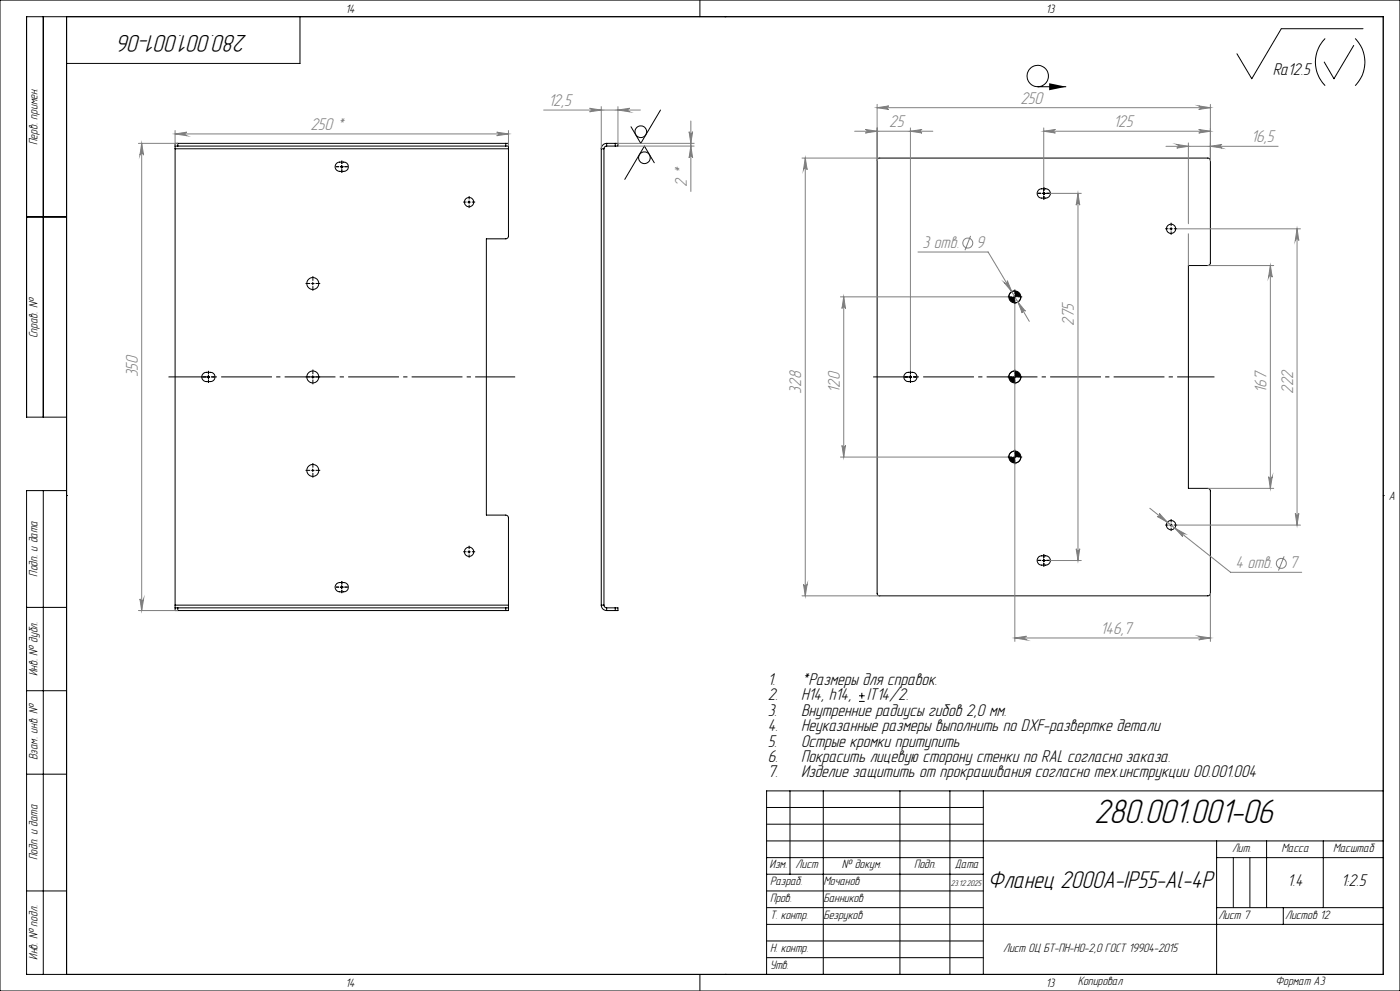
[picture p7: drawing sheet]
<svg xmlns="http://www.w3.org/2000/svg" width="420mm" height="297mm" viewBox="0 0 420 297" stroke-linecap="round" stroke-linejoin="round" font-family="sans-serif">
<g fill="none" stroke="#000" stroke-width=".3">
<path d="M0 0h420v297h-420zM13 5v120M20 5v287M90 5v14h-70M210 0v5M217.5 5h.1M397.5 11.5a10 10 0 0 0 0 14.2M406.1 13.6l-5.9 10-2.9-5M406.5 11.5a10 10 0 0 1 0 14.2M408.9 8.6h-24.5l-8.9 15-4.4-7.5M198.2 33l-6 10-2.9-5M311.3 26h8.6"/>
<path d="M52.5 43.8h.8M52.5 43.8v.8M52.5 44.6v136.8M52.5 44.6h100M53.3 43h-.8v.8M53.3 43v.8M53.3 43h98.4M53.3 43.8h98.4M101 48.9a2.69 2.69 0 0 1 3.4 .4 1.38 1.38 0 0 1-1.3 2.1 2.09 2.09 0 0 1-2.4-.7 1.4 1.4 0 0 1 .3-1.8zM102.1 50h.8M102.5 49.6v.8M151.7 43h.8v.8"/>
<path d="M151.7 43.8h.8M151.7 43v.8M152.5 43.8v.8M152.5 44.6v26.3l-.6 .7h-6v82.8h5.8l.6 .2 .2 .4v26.4M180.4 44.6h.8M180.4 44.6v136.8M181.2 44.6v136.8M182 43.8l-.5 .1-.3 .7M182 43a1.69 1.69 0 0 0-1.6 1.6M182 43h2.6M182 43.8h2.6M182 43v.8"/>
<path d="M184.6 43h.8v.8h-.8M184.6 43v.8M196.3 48.8l-3-5-5.9 10M263.3 47.6l.5-.2h98.5a.73 .73 0 0 1 .8 .8v30.6a.78 .78 0 0 1-.8 .8h-5.8v66.8h5.8a.78 .78 0 0 1 .8 .8v30.6a.73 .73 0 0 1-.8 .8h-98.4a.73 .73 0 0 1-.8-.8v-129.8zM311.6 56.9a2.65 2.65 0 0 1 3.3 .4 1.39 1.39 0 0 1-1.2 2.1h-1.2a1.41 1.41 0 0 1-1.3-1 1.41 1.41 0 0 1 .4-1.5zM312.7 58h.8M313.1 57.6v.8M8 65h12M140.3 60.6h.8M140.7 60.2v.8M350.9 68.6h.8M351.3 68.2v.8"/>
<path d="M93.5 85h.8M93.8 84.6v.8M304.1 89h.7M304.4 87.2l-.7 .1-.7 .5-.4 1.2M304.4 88.6v.8M306.2 89l-.3 1.1-.7 .5-.8 .2M61 111.9a2.69 2.69 0 0 1 3.3 .4 1.39 1.39 0 0 1-1.2 2.1h-1.2a1.4 1.4 0 0 1-1.3-1 1.4 1.4 0 0 1 .4-1.5zM62.1 113h.8M62.5 112.6v.8M93.5 113h.8M93.8 112.6v.8M271.6 111.9a2.62 2.62 0 0 1 3.3 .4 1.39 1.39 0 0 1-1.2 2.1h-1.2a1.4 1.4 0 0 1-1.3-1 1.4 1.4 0 0 1 .4-1.5z"/>
<path d="M272.7 113h.8M273.1 112.6v.8M304.1 113h.7M304.4 111.2l-.6 .1-.6 .4-.6 1.3M304.4 112.6v.8M306.2 113l-.5 1.3-1.3 .5M20 125h-12v-120h407v287h-407v-145h12M304.1 137h.7M304.4 135.2l-1.1 .4-.5 .6-.2 .8M304.4 136.6v.8M306.2 137l-.3 1.1-.7 .5-.8 .2M13 147v145"/>
<path d="M20 148.5h.1M93.5 141h.8M93.8 140.6v.8M350.9 157.4h.8M351.3 157v.8M415 148.5h.1M101 174.9a2.69 2.69 0 0 1 3.4 .4 1.39 1.39 0 0 1-1.3 2.1h-1.2a1.4 1.4 0 0 1-1.3-1 1.4 1.4 0 0 1 .4-1.5zM102.1 176h.8M102.5 175.6v.8M140.3 165.4h.8M140.7 165v.8M311.6 166.9a2.65 2.65 0 0 1 3.3 .4 1.39 1.39 0 0 1-1.2 2.1h-1.2a1.41 1.41 0 0 1-1.3-1 1.41 1.41 0 0 1 .4-1.5z"/>
<path d="M312.7 168h.8M313.1 167.6v.8M8 182h12M52.5 182.2v.8h.8M52.5 182.2h.8M52.5 181.4v.8M52.5 181.4h100M53.3 183h98.4M53.3 182.2v.8M53.3 182.2h98.4M151.7 182.2h.8M151.7 182.2v.8"/>
<path d="M152.5 182.2v.8h-.8M152.5 181.4v.8M180.4 181.4a1.63 1.63 0 0 0 1.6 1.6M180.4 181.4h.8M181.2 181.4l.3 .6 .5 .2M182 183h2.6M182 182.2h2.6M182 182.2v.8M184.6 182.2h.8v.8h-.8M184.6 182.2v.8M8 207h12M257.7 210.2h1.7"/>
<path d="M257.7 208.5h1.7M258.6 207.6v1.8M8 232h12M237 237v25M247 237v55M270 237v55M285 237v55M295 237v55M415 237h-185v55M230 242h65M230 247h65M230 252h185"/>
<path d="M230 257h65M365 252v40M365 257h50M370 257v15M375 257v15M380 252v20M397 252v20M8 267h12M230 267h65M230 272h65M230 277h185M230 262h65"/>
<path d="M365 272h50M385 272v5M210 292v5M217.5 292h.1M230 282h65M230 287h65"/>
<circle cx="192.2" cy="39.5" r="1.75"/>
<circle cx="311.3" cy="22.8" r="3.2"/>
<circle cx="193.3" cy="47.3" r="1.76"/>
<circle cx="140.7" cy="60.6" r="1.41"/>
<circle cx="351.3" cy="68.6" r="1.39"/>
<circle cx="93.8" cy="85" r="1.8"/>
<circle cx="304.4" cy="89" r="1.8"/>
<circle cx="93.8" cy="113" r="1.8"/>
<circle cx="304.4" cy="113" r="1.8"/>
<circle cx="304.4" cy="137" r="1.8"/>
<circle cx="93.8" cy="141" r="1.8"/>
<circle cx="351.3" cy="157.4" r="1.4"/>
<circle cx="140.7" cy="165.4" r="1.4"/>
</g>
<g fill="none" stroke="#808080" stroke-width=".3">
<path d="M52.5 39.1v4.7M149 39.6l3.5 .5-3.5 .6a.53 .53 0 0 0 .5-.6 .53 .53 0 0 0-.5-.5zM152.5 39.1v4.7M163.1 33h29M176.9 32.5l3.5 .5-3.5 .5a.53 .53 0 0 0 .5-.5 .53 .53 0 0 0-.5-.5zM180.4 32v12.6M185.4 33l3.5-.5a.53 .53 0 0 0-.5 .5 .53 .53 0 0 0 .5 .5zM185.4 32v11h22.8M206.7 39.5a.53 .53 0 0 0 .6 .5 .53 .53 0 0 0 .5-.5l-.5 3.5zM207.3 36.3v21.1M256.4 39.3h23.5M259.6 38.8l3.5 .5-3.5 .6a.53 .53 0 0 0 .5-.6 .53 .53 0 0 0-.5-.5z"/>
<path d="M263.1 32.3l3.5-.6a.53 .53 0 0 0-.5 .6 .53 .53 0 0 0 .5 .5zM263.1 31.3v16.9M263.1 32.3h100M273.1 39.3l3.5-.5a.53 .53 0 0 0-.5 .5 .53 .53 0 0 0 .5 .6zM273.1 38.3v72.9M313.1 39.3l3.5-.5a.53 .53 0 0 0-.5 .5 .53 .53 0 0 0 .5 .6zM313.1 38.3v17.9M313.1 39.3h50M359.6 38.8l3.5 .5-3.5 .6a.53 .53 0 0 0 .5-.6 .53 .53 0 0 0-.5-.5zM359.6 31.7l3.5 .6-3.5 .5a.53 .53 0 0 0 .5-.5 .53 .53 0 0 0-.5-.6zM363.1 31.3v16.9M41.5 43h11.8"/>
<path d="M42.5 43l.6 3.5a.55 .55 0 0 0-.6-.5 .55 .55 0 0 0-.5 .5zM42.5 43v140M52.5 40.1l3.5-.5a.53 .53 0 0 0-.5 .5 .53 .53 0 0 0 .5 .6zM52.5 40.1h100M185.4 43.8h22.8M207.3 43.8l.5 3.5a.53 .53 0 0 0-.5-.5 .53 .53 0 0 0-.6 .5zM240.6 47.4h23.3M241.6 47.4l.5 3.5a.55 .55 0 0 0-.5-.5 .55 .55 0 0 0-.5 .5zM241.6 47.4v131.2M314.9 58h9.5M323.4 58l.5 3.5a.53 .53 0 0 0-.5-.6 .53 .53 0 0 0-.5 .6zM323.4 58v110"/>
<path d="M349.8 43.8h33.6M353 43.3l3.5 .5-3.5 .6a.55 .55 0 0 0 .5-.6 .55 .55 0 0 0-.5-.5zM356.5 42.8v24.3M363.1 43.8l3.5-.5a.55 .55 0 0 0-.5 .5 .55 .55 0 0 0 .5 .6zM275.4 75.5h21l12.4 20.8M291.2 70.7l-1.7 4.3M353.1 68.6h37M356.5 70.1v9.4M362.3 79.6h19.8M381.1 79.6l.6 3.5a.55 .55 0 0 0-.6-.5 .55 .55 0 0 0-.5 .5zM381.1 79.6v66.8M389.1 68.6l.5 3.5a.53 .53 0 0 0-.5-.5 .53 .53 0 0 0-.5 .5z"/>
<path d="M389.1 68.6v88.8M252.1 89h50.1M253.1 89l.5 3.5a.53 .53 0 0 0-.5-.5 .53 .53 0 0 0-.5 .5zM253.1 89v48M301.3 84.7a.54 .54 0 0 0 .7 .2 .54 .54 0 0 0 .2-.8l1.3 3.3zM304.4 91.2v101M305.4 90.5l2.2 2.8a.55 .55 0 0 0-.7-.2 .55 .55 0 0 0-.2 .7zM252.1 137h50.1M252.6 133.5a.53 .53 0 0 0 .5 .5 .53 .53 0 0 0 .5-.5l-.5 3.5zM344.9 152.3l24.3 19.2h21.3M347.8 153.9l2.4 2.6-3.1-1.7a.54 .54 0 0 0 .8-.1 .54 .54 0 0 0-.1-.8zM352.4 158.3l3.1 1.7a.54 .54 0 0 0-.7 .1 .54 .54 0 0 0 0 .7z"/>
<path d="M353.1 157.4h37M362.3 146.4h19.8M380.6 142.9a.55 .55 0 0 0 .5 .5 .55 .55 0 0 0 .6-.5l-.6 3.5zM388.6 153.9a.53 .53 0 0 0 .5 .5 .53 .53 0 0 0 .5-.5l-.5 3.5zM42 179.5a.55 .55 0 0 0 .5 .5 .55 .55 0 0 0 .6-.5l-.6 3.5zM240.6 178.6h23.3M241.1 175.1a.55 .55 0 0 0 .5 .5 .55 .55 0 0 0 .5-.5l-.5 3.5zM314.9 168h9.5M322.9 164.5a.53 .53 0 0 0 .5 .5 .53 .53 0 0 0 .5-.5l-.5 3.5zM363.1 177.8v14.4M385.2 166.7l-1.7 4.3M41.5 183h11.8"/>
<path d="M304.4 191.2l3.5-.5a.55 .55 0 0 0-.5 .5 .55 .55 0 0 0 .5 .6zM304.4 191.2h58.7M359.6 190.7l3.5 .5-3.5 .6a.55 .55 0 0 0 .5-.6 .55 .55 0 0 0-.5-.5z"/>
<circle cx="290.3" cy="72.8" r="1.49"/>
<circle cx="384.4" cy="168.8" r="1.51"/>
</g>
<g fill="#000">
<path d="M314.7 24.9l5.2 1.1-5.2 1.1z"/>
<path d="M302.6 137l.4 1.1 .7 .5 .7 .2v-1.8zM304.4 135.2v1.8h1.8l-.1-.8-.5-.6zM302.6 113l.6 1.3 1.2 .5v-1.8zM304.4 111.2v1.8h1.8l-.5-1.3-.7-.4zM302.6 89l.4 1.1 .7 .5 .7 .2v-1.8zM304.4 87.2v1.8h1.8l-.3-1.2-.7-.5z"/>
</g>
<path d="M154.5 113h-104" fill="none" stroke="#000" stroke-width=".3" stroke-dasharray="15.2 1.3 1.3 1.3" stroke-dashoffset="3.2" stroke-linecap="butt"/>
<g fill="none" stroke="#000" stroke-width=".3" stroke-dasharray="15.2 1.3 1.3 1.3" stroke-linecap="butt">
<path d="M101.7 50h-1M102.5 49.2v-1M102.5 50.8v1M103.3 50h1M140.7 59.8v-1M312.3 58h-1M313.1 57.2v-1M313.1 58.8v1M313.9 58h1M139.9 60.6h-1M140.7 61.4v1M141.5 60.6h1"/>
<path d="M350.5 68.6h-1M351.3 67.8v-1M351.3 69.4v1M352.1 68.6h1M93.1 85h-1.4M93.9 84.2v-1.4M93.9 85.8v1.4M94.7 85h1.4M303.7 89h-1.4M304.5 88.2v-1.4M304.5 89.8v1.4M305.3 89h1.4"/>
<path d="M61.7 113h-1M62.5 112.2v-1M62.5 113.8v1M63.3 113h1M93.1 113h-1.4M93.9 112.2v-1.4M93.9 113.8v1.4M94.7 113h1.4M272.3 113h-1M273.1 112.2v-1M273.1 113.8v1M273.9 113h1"/>
<path d="M303.7 113h-1.4M304.5 112.2v-1.4M304.5 113.8v1.4M305.3 113h1.4M303.7 137h-1.4M304.5 136.2v-1.4M304.5 137.8v1.4M305.3 137h1.4M93.1 141h-1.4M93.9 140.2v-1.4M93.9 141.8v1.4M94.7 141h1.4"/>
<path d="M350.5 157.4h-1M351.3 156.6v-1M351.3 158.2v1M352.1 157.4h1M101.7 176h-1M102.5 175.2v-1M102.5 176.8v1M103.3 176h1M139.9 165.4h-1M140.7 164.6v-1M140.7 166.2v1M141.5 165.4h1"/>
<path d="M312.3 168h-1M313.1 167.2v-1M313.1 168.8v1M313.9 168h1"/>
</g>
<path d="M261.9 113h102.4" fill="none" stroke="#000" stroke-width=".3" stroke-dasharray="15.2 1.3 1.3 1.3" stroke-dashoffset="4" stroke-linecap="butt"/>
<g fill="#808080">
<path d="M359.6 190.7l3.5 .5-3.5 .6a.55 .55 0 0 0 .5-.6 .55 .55 0 0 0-.5-.5zM304.4 191.2l3.5-.5a.55 .55 0 0 0-.5 .5 .55 .55 0 0 0 .5 .6z"/>
<path d="M353 43.3l3.5 .5-3.5 .6a.55 .55 0 0 0 .5-.6 .55 .55 0 0 0-.5-.5zM363.1 43.8l3.5-.5a.55 .55 0 0 0-.5 .5 .55 .55 0 0 0 .5 .6zM305.4 90.5l1.3 3.3a.55 .55 0 0 1 .2-.7 .55 .55 0 0 1 .7 .2zM301.3 84.7l2.2 2.7-1.3-3.3a.54 .54 0 0 1-.2 .8 .54 .54 0 0 1-.7-.2zM347.8 153.9a.54 .54 0 0 1 .1 .8 .54 .54 0 0 1-.8 .1l3.1 1.7zM352.4 158.3l2.4 2.5a.54 .54 0 0 1 0-.7 .54 .54 0 0 1 .7-.1z"/>
<path d="M176.9 32.5l3.5 .5-3.5 .5a.53 .53 0 0 0 .5-.5 .53 .53 0 0 0-.5-.5zM185.4 33l3.5-.5a.53 .53 0 0 0-.5 .5 .53 .53 0 0 0 .5 .5z"/>
<path d="M313.1 39.3l3.5-.5a.53 .53 0 0 0-.5 .5 .53 .53 0 0 0 .5 .6zM359.6 38.8l3.5 .5-3.5 .6a.53 .53 0 0 0 .5-.6 .53 .53 0 0 0-.5-.5z"/>
<path d="M52.5 40.1l3.5-.5a.53 .53 0 0 0-.5 .5 .53 .53 0 0 0 .5 .6zM149 39.6l3.5 .5-3.5 .6a.53 .53 0 0 0 .5-.6 .53 .53 0 0 0-.5-.5z"/>
<path d="M207.3 43.8l.5 3.5a.53 .53 0 0 0-.5-.5 .53 .53 0 0 0-.6 .5zM206.7 39.5a.53 .53 0 0 0 .6 .5 .53 .53 0 0 0 .5-.5l-.5 3.5z"/>
<path d="M241.1 175.1a.55 .55 0 0 0 .5 .5 .55 .55 0 0 0 .5-.5l-.5 3.5zM241.6 47.4l.5 3.5a.55 .55 0 0 0-.5-.5 .55 .55 0 0 0-.5 .5z"/>
<path d="M388.6 153.9a.53 .53 0 0 0 .5 .5 .53 .53 0 0 0 .5-.5l-.5 3.5zM389.1 68.6l.5 3.5a.53 .53 0 0 0-.5-.5 .53 .53 0 0 0-.5 .5zM252.6 133.5a.53 .53 0 0 0 .5 .5 .53 .53 0 0 0 .5-.5l-.5 3.5zM253.1 89l.5 3.5a.53 .53 0 0 0-.5-.5 .53 .53 0 0 0-.5 .5z"/>
<path d="M380.6 142.9a.55 .55 0 0 0 .5 .5 .55 .55 0 0 0 .6-.5l-.6 3.5zM381.1 79.6l.6 3.5a.55 .55 0 0 0-.6-.5 .55 .55 0 0 0-.5 .5z"/>
<path d="M323.4 58l.5 3.5a.53 .53 0 0 0-.5-.6 .53 .53 0 0 0-.5 .6zM322.9 164.5a.53 .53 0 0 0 .5 .5 .53 .53 0 0 0 .5-.5l-.5 3.5z"/>
<path d="M42 179.5a.55 .55 0 0 0 .5 .5 .55 .55 0 0 0 .6-.5l-.6 3.5zM42.5 43l.6 3.5a.55 .55 0 0 0-.6-.5 .55 .55 0 0 0-.5 .5z"/>
<path d="M263.1 32.3l3.5-.6a.53 .53 0 0 0-.5 .6 .53 .53 0 0 0 .5 .5zM359.6 31.7l3.5 .6-3.5 .5a.53 .53 0 0 0 .5-.5 .53 .53 0 0 0-.5-.6zM259.6 38.8l3.5 .5-3.5 .6a.53 .53 0 0 0 .5-.6 .53 .53 0 0 0-.5-.5zM273.1 39.3l3.5-.5a.53 .53 0 0 0-.5 .5 .53 .53 0 0 0 .5 .6z"/>
</g>
<text font-size="10.5" x="328.2" y="246.6">280.001.001-06</text>
<g font-size="7.5">
<text x="74.1" y="10.5" transform="rotate(-180 74.1 10.5)">280.001.001-06</text>
<text x="296.4" y="266.1">Фланец 2000А-IP55-Al-4P</text>
</g>
<g font-size="5.3">
<text x="381.8" y="22.4">Ra12.5</text>
<text x="230.3" y="209.9">2.</text>
<text x="230.3" y="205.3">1.</text>
<text x="240.3" y="209.9">H14, h14,</text>
<text x="240.3" y="205.3">*Размеры для справок.</text>
<text x="260" y="209.9">IT14/2.</text>
<text x="230.3" y="214.5">3.</text>
<text x="240.3" y="214.5">Внутренние радиусы гибов 2,0 мм.</text>
<text x="230.3" y="219.2">4.</text>
<text x="240.3" y="219.2">Неуказанные размеры выполнить по DXF-развертке детали</text>
<text x="230.3" y="223.8">5.</text>
<text x="240.3" y="223.8">Острые кромки притупить</text>
<text x="230.3" y="233">7.</text>
<text x="230.3" y="228.4">6.</text>
<text x="240.3" y="228.4">Покрасить лицевую сторону стенки по RAL согласно заказа.</text>
<text x="240.3" y="233">Изделие защитить от прокрашивания согласно тех.инструкции 00.001.004</text>
<text x="386.3" y="265.6">1.4</text>
<text x="402.3" y="265.6">1:2.5</text>
</g>
<g font-size="5.3" fill="#808080">
<text x="164.5" y="31.7">12,5</text>
<text x="306.1" y="31">250</text>
<text x="93.1" y="38.9">250 *</text>
<text x="266.8" y="38.1">25</text>
<text x="334" y="38.1">125</text>
<text x="375.3" y="42.6">16,5</text>
<text x="206" y="56" transform="rotate(-90 206 56)">2 *</text>
<text x="276.8" y="74.3">3 отв.</text>
<text x="292.8" y="74.3">9</text>
<text x="322.2" y="97.7" transform="rotate(-90 322.2 97.7)">275</text>
<text x="41.3" y="113.1" transform="rotate(-90 41.3 113.1)">350</text>
<text x="240.4" y="117.9" transform="rotate(-90 240.4 117.9)">328</text>
<text x="251.9" y="117.7" transform="rotate(-90 251.9 117.7)">120</text>
<text x="379.9" y="117.7" transform="rotate(-90 379.9 117.7)">167</text>
<text x="387.9" y="118" transform="rotate(-90 387.9 118)">222</text>
<text x="370.6" y="170.3">4 отв.</text>
<text x="386.9" y="170.3">7</text>
<text x="330.2" y="190">146,7</text>
</g>
<g font-size="3.8">
<text x="103.7" y="3.8">14</text>
<text x="313.8" y="3.8">13</text>
<text x="11.3" y="43.5" transform="rotate(-90 11.3 43.5)">Перв. примен.</text>
<text x="11.3" y="101.4" transform="rotate(-90 11.3 101.4)">Справ. №</text>
<text x="416.6" y="149.8">A</text>
<text x="11.3" y="172.8" transform="rotate(-90 11.3 172.8)">Подп. и дата</text>
<text x="11.3" y="202.7" transform="rotate(-90 11.3 202.7)">Инв. № дубл.</text>
<text x="11.3" y="227.8" transform="rotate(-90 11.3 227.8)">Взам. инв. №</text>
<text x="11.3" y="257.8" transform="rotate(-90 11.3 257.8)">Подп. и дата</text>
<text x="369.6" y="255.3">Лит.</text>
<text x="384.4" y="255.3">Масса</text>
<text x="399.9" y="255.3">Масштаб</text>
<text x="230.9" y="260.3">Изм.</text>
<text x="238.7" y="260.3">Лист</text>
<text x="252.6" y="260.3">№ докум.</text>
<text x="274.2" y="260.3">Подп.</text>
<text x="286.5" y="260.3">Дата</text>
<text x="231" y="265.3">Разраб.</text>
<text x="247" y="265.4">Мочанов</text>
<text x="231" y="275.3">Т. контр.</text>
<text x="231" y="270.3">Пров.</text>
<text x="247" y="275.4">Безруков</text>
<text x="247" y="270.4">Банников</text>
<text x="365.5" y="275.3">Лист 7</text>
<text x="385.5" y="275.3">Листов 12</text>
<text x="11.3" y="287.7" transform="rotate(-90 11.3 287.7)">Инв. № подл.</text>
<text x="231" y="285.3">Н. контр.</text>
<text x="300.9" y="285.4">Лист ОЦ БТ-ПН-НО-2,0 ГОСТ 19904-2015</text>
<text x="231" y="290.3">Утв.</text>
<text x="103.7" y="295.8">14</text>
<text x="313.8" y="295.8">13</text>
<text x="323.3" y="295.3">Копировал</text>
<text x="382.7" y="295.3">Формат А3</text>
</g>
<text font-size="2.6" x="285.3" y="265.5">23.12.2025</text>
</svg>
